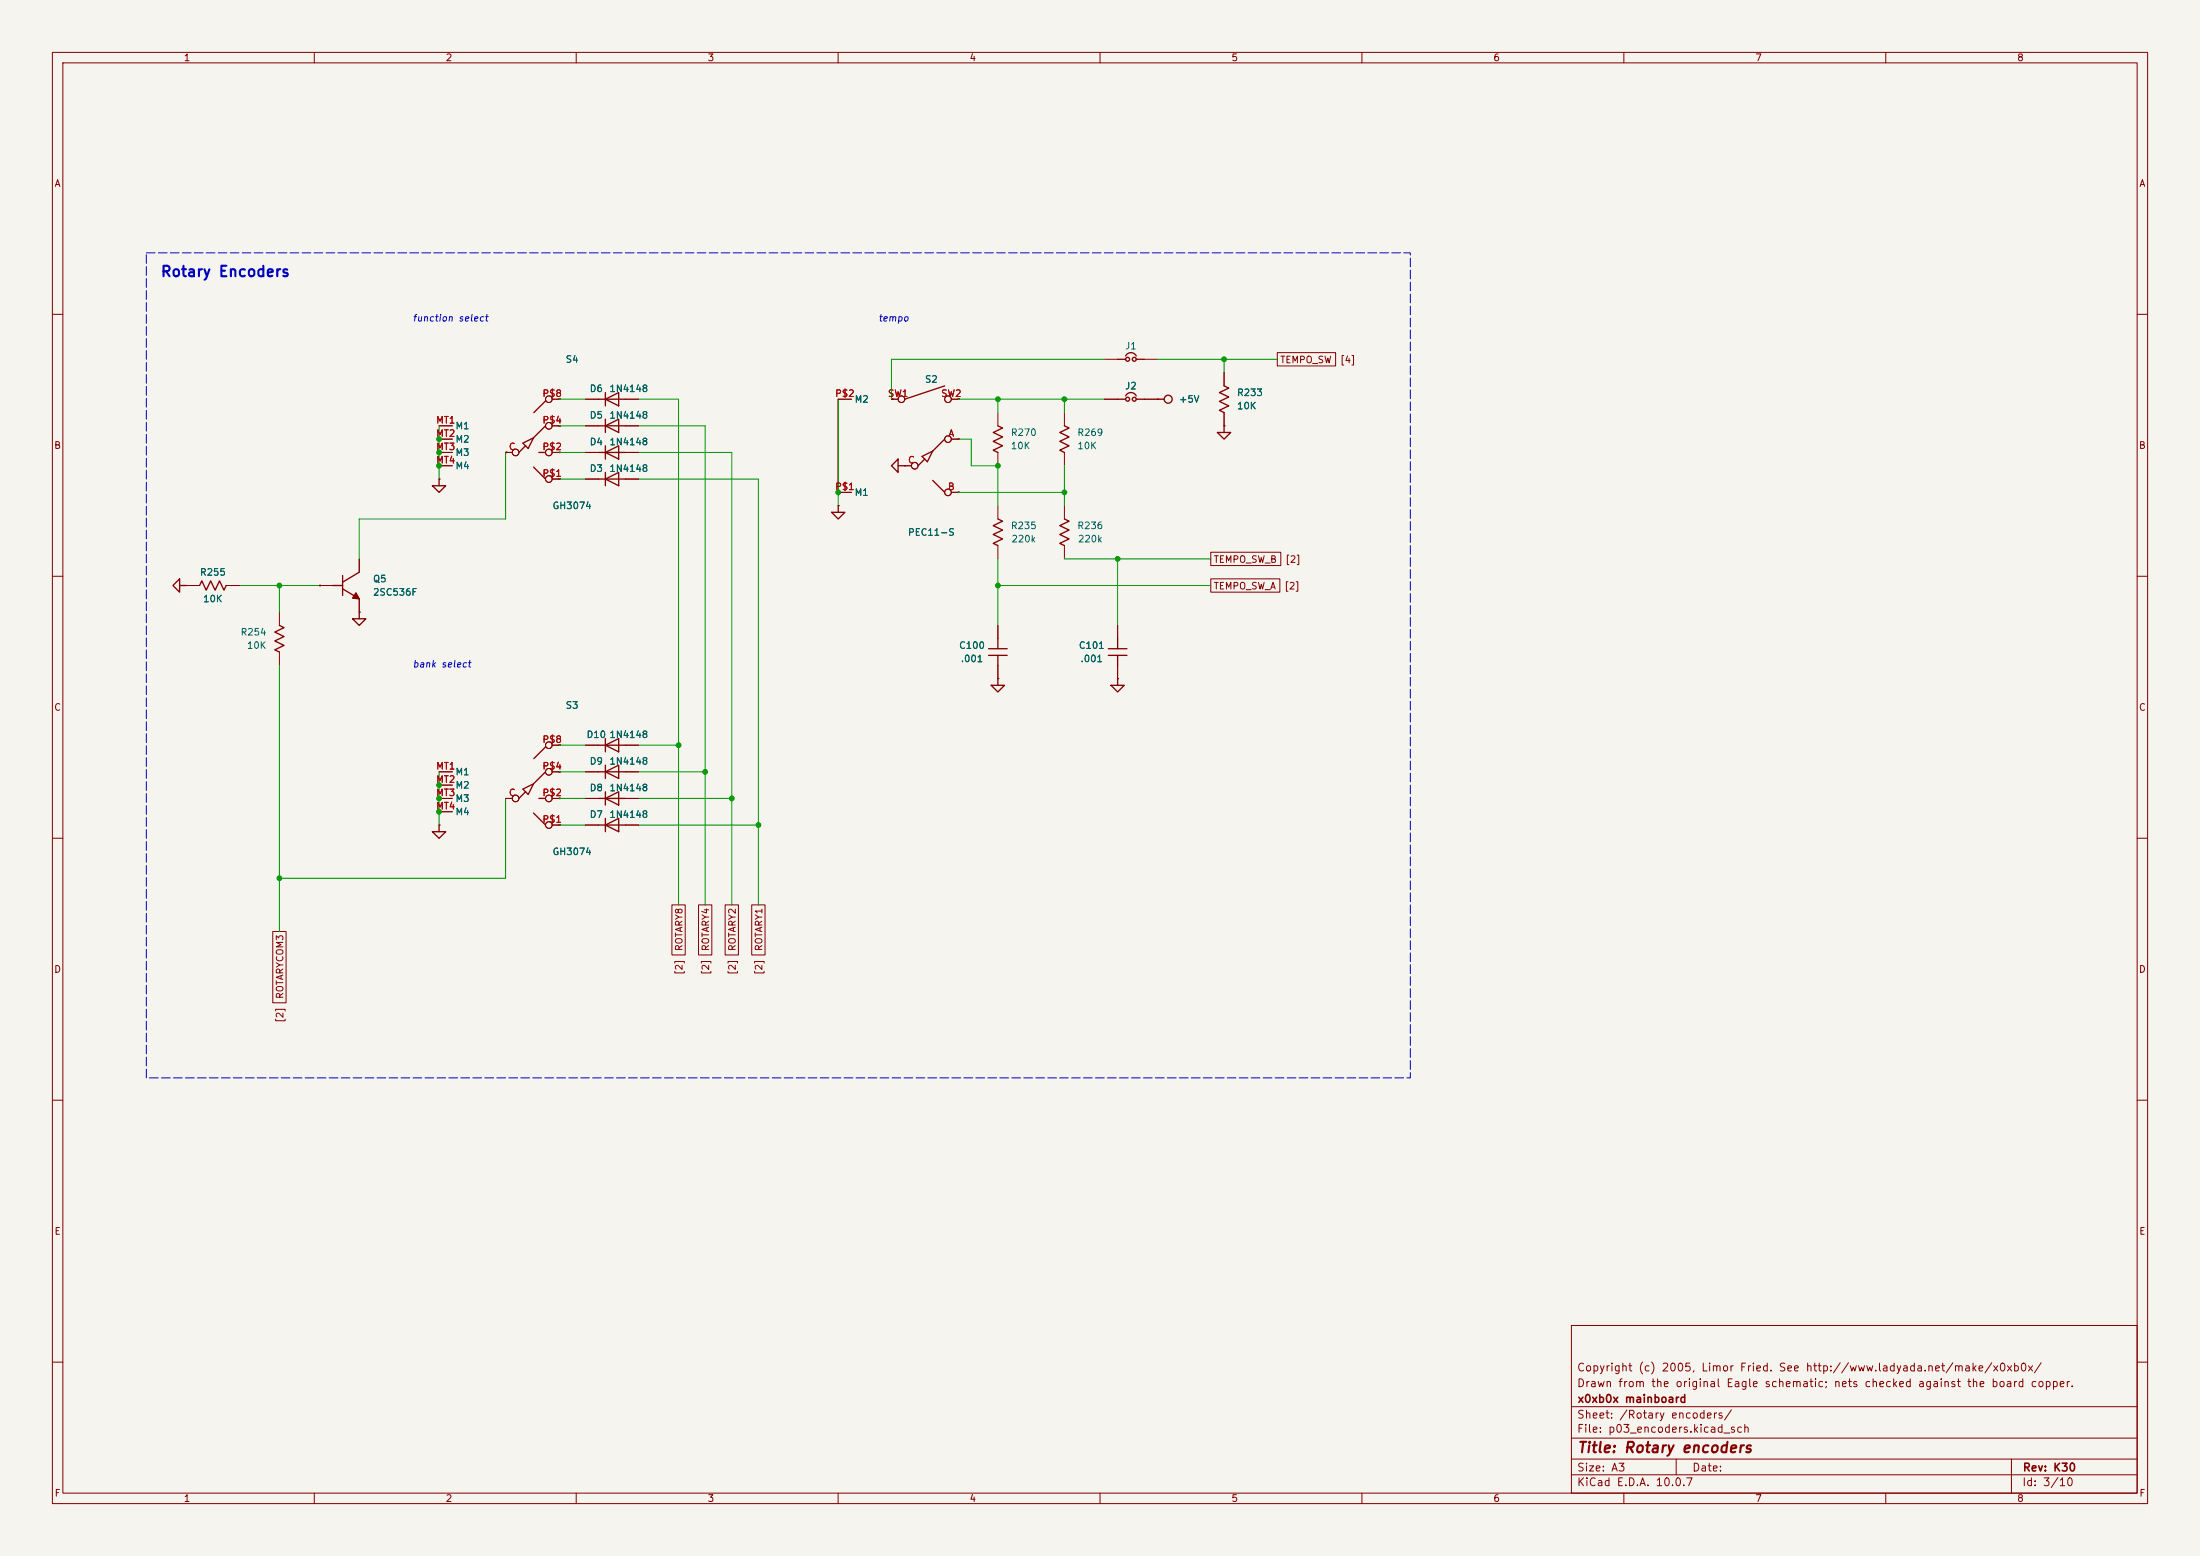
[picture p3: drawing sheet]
<svg xmlns="http://www.w3.org/2000/svg" width="420mm" height="297mm" viewBox="0 0 420 297" stroke-linecap="round" stroke-linejoin="round" font-family="sans-serif">
<path d="M0 0h420v297h-420z" fill="#f5f4ef" stroke="#f5f4ef" stroke-width=".19"/>
<g fill="none" stroke="#840000" stroke-width=".19">
<path d="M10 10h400v277h-400zM12 12h396v273h-396zM60 10v2M110 10v2M160 10v2M210 10v2M260 10v2M310 10v2M360 10v2M10 60h2M105.4 76.2h1.3M106.7 76.1l.3 .2z"/>
<path d="M111.8 76.2h2.5M119.4 76.2h2.5M160 76.2h2.6M170.2 76.1l.3 .2zM170.2 76.2h1.2M181.6 76.2h1.3M182.9 76.1l.3 .2zM190.5 78.7v2.6M203.2 78.7v2.6M210.8 68.6h2.6M210.8 76.2h2.6M218.4 68.6h2.6"/>
<path d="M218.4 76.2h2.6M221 76.2h.1M233.7 71.1v2.6M233.7 78.7v2.6M243.8 67.3h11.2v2.6h-11.2zM408 60h2M83.8 91.4h.1M83.8 86.4h2.6M83.8 81.3h2.6M83.8 83.8h2.6M83.8 88.9h2.6M96.5 86.3l.3 .1z"/>
<path d="M96.5 86.4h1.3M105.4 86.4h1.3M105.4 81.3h1.3M105.4 91.4h1.3M106.7 91.4l.3 .1zM106.7 81.2l.3 .1zM106.7 86.3l.3 .1zM111.8 86.4h2.5M111.8 81.3h2.5M111.8 91.4h2.5M119.4 86.4h2.5M119.4 81.3h2.5"/>
<path d="M119.4 91.4h2.5M160 96.5h.1M160 94h2.6M172.7 88.9h.1M172.7 88.9h1.3M181.6 83.8h1.3M181.6 94h1.3M182.9 93.9l.2 .1zM182.9 83.8l.3 .1zM190.5 86.4v2.5M190.5 96.5v2.6M203.2 86.4v2.5"/>
<path d="M203.2 96.5v2.6M233.7 81.3h.1M10 110h2M35.6 111.8h.1M35.6 111.8h2.5M43.2 111.8h2.5M53.3 116.8v2.6M61 111.7l.2 .1zM61 111.8h2.5M68.6 116.8h.1M68.6 106.7v2.5M68.6 114.3v2.5"/>
<path d="M190.5 104.1v2.6M190.5 119.4v2.5M203.2 104.1v2.6M213.4 119.4v2.5M231.1 105.4h13.4v2.6h-13.4zM231.1 110.5h13.2v2.5h-13.2zM408 110h2M53.3 124.5v2.5M190.5 129.5h.1M190.5 127v2.5M213.4 129.5h.1M213.4 127v2.5"/>
<path d="M10 160h2M83.8 157.5h.1M83.8 147.3h2.6M83.8 152.4h2.6M83.8 149.9h2.6M83.8 154.9h2.6M96.5 152.4h1.3M105.4 142.2h1.3M105.4 147.3h1.3M105.4 152.4h1.3M105.4 157.5h1.3M106.7 147.3l.3 .1z"/>
<path d="M106.7 157.4l.3 .1zM106.7 142.2l.3 .1zM106.7 152.3l.3 .2zM111.8 142.2h2.5M111.8 147.3h2.5M111.8 152.4h2.5M111.8 157.5h2.5M119.4 142.2h2.5M119.4 147.3h2.5M119.4 152.4h2.5M119.4 157.5h2.5M408 160h2"/>
<path d="M52.1 177.8h2.5v13.6h-2.5zM128.3 172.7h2.5v9.6h-2.5zM133.3 172.7h2.6v9.6h-2.6zM138.4 172.7h2.6v9.6h-2.6zM143.5 172.7h2.6v9.6h-2.6zM10 210h2M408 210h2M300 253h108v32h-108zM10 260h2M300 278.5h108M300 274.5h108M300 268.5h108"/>
<path d="M320 278.5v3M384 278.5v6.5M408 260h2M60 285v2M110 285v2M160 285v2M210 285v2M260 285v2M300 281.5h108M310 285v2M360 285v2"/>
<circle cx="104.8" cy="76.2" r=".63"/>
<circle cx="172.1" cy="76.2" r=".63"/>
<circle cx="181" cy="76.2" r=".63"/>
<circle cx="98.4" cy="86.4" r=".63"/>
<circle cx="104.8" cy="86.4" r=".63"/>
<circle cx="104.8" cy="91.4" r=".63"/>
<circle cx="104.8" cy="81.3" r=".63"/>
<circle cx="174.6" cy="88.9" r=".63"/>
<circle cx="181" cy="83.8" r=".63"/>
<circle cx="181" cy="94" r=".63"/>
<circle cx="98.4" cy="152.4" r=".63"/>
<circle cx="104.8" cy="152.4" r=".63"/>
<circle cx="104.8" cy="147.3" r=".63"/>
<circle cx="104.8" cy="157.5" r=".63"/>
<circle cx="104.8" cy="142.2" r=".63"/>
</g>
<g fill="none" stroke="#840000" stroke-width=".25">
<path d="M104.1 76.5l-2.2 2.3M114.3 76.2h5.1M115.6 76.2l2.5-1.3v2.6zM115.6 74.9v2.6M160 76.2v17.8M180.3 73.7l-7.6 2.5M213.4 68.6h1.5M213.4 76.2h1.5M214.9 67.9a1.13 1.13 0 0 1 1-.6 1.13 1.13 0 0 1 1 .6M214.9 75.6a1.13 1.13 0 0 1 1-.7 1.13 1.13 0 0 1 1 .7M216.9 68.6h1.5M216.9 76.2h1.5"/>
<path d="M221 76.2h1.2M233.7 73.7l.9 .4-1.8 .8 1.8 .9-1.8 .8 1.8 .9-1.8 .8 .9 .4M82.5 92.7h2.6l-1.3 1.3zM83.8 91.4v1.3M99.8 84.6l2.1-1-1.1 2zM100.3 85.1l-1.2 1.2M101.9 89.2l2.2 2.2M102.9 86.4h1.2M104.1 81.3l-2.2 2.3M114.3 86.4h5.1M114.3 81.3h5.1M114.3 91.4h5.1"/>
<path d="M115.6 81.3l2.5-1.3v2.6zM115.6 86.4l2.5-1.3v2.5zM115.6 91.4l2.5-1.2v2.5zM115.6 80v2.6M115.6 85.1v2.5M115.6 90.2v2.5M158.7 97.8h2.6l-1.3 1.3zM160 96.5v1.3M171.4 87.6v2.6l-1.2-1.3zM171.4 88.9h1.3M176 87.1l2.1-1-1.1 2zM176.5 87.6l-1.2 1.2"/>
<path d="M178.1 91.7l2.2 2.2M180.3 83.8l-2.2 2.3M190.5 99.1l.9 .4-1.8 .8 1.8 .9-1.8 .8 1.8 .9-1.8 .8 .9 .4M190.5 81.3l.9 .4-1.8 .9 1.8 .8-1.8 .8 1.8 .9-1.8 .8 .9 .5M203.2 81.3l.9 .4-1.8 .9 1.8 .8-1.8 .8 1.8 .9-1.8 .8 .9 .5M203.2 99.1l.9 .4-1.8 .8 1.8 .9-1.8 .8 1.8 .9-1.8 .8 .9 .4M232.4 82.6h2.5l-1.2 1.2zM233.7 81.3v1.3M34.3 110.5v2.5l-1.3-1.2zM34.3 111.8h1.3M38.1 111.8l.4-.9 .9 1.7 .8-1.7 .9 1.7 .8-1.7 .9 1.7 .4-.8M53.3 119.4l.9 .4-1.7 .9 1.7 .8-1.7 .8 1.7 .9-1.7 .8 .8 .5"/>
<path d="M63.5 111.8h1.9M65.4 109.9v3.8M65.4 112.4l3.2 1.9M67.3 118.1h2.5l-1.2 1.3zM68.6 116.8v1.3M68.6 109.2l-3.2 1.9M188.7 125.1h3.6M188.7 123.8h3.6M189.2 130.8h2.6l-1.3 1.3zM190.5 121.9v1.9M190.5 125.1v1.9M190.5 129.5v1.3"/>
<path d="M211.6 125.1h3.5M211.6 123.8h3.5M212.1 130.8h2.5l-1.2 1.3zM213.4 121.9v1.9M213.4 125.1v1.9M213.4 129.5v1.3M82.5 158.8h2.6l-1.3 1.2zM83.8 157.5v1.3M99.8 150.6l2.1-1-1.1 2zM100.3 151.1l-1.2 1.2M101.9 155.2l2.2 2.2M102.9 152.4h1.2"/>
<path d="M104.1 147.3l-2.2 2.3M104.1 142.6l-2.2 2.2M114.3 142.2h5.1M114.3 147.3h5.1M114.3 152.4h5.1M114.3 157.5h5.1M115.6 142.2l2.5-1.2v2.5zM115.6 147.3l2.5-1.2v2.5zM115.6 152.4l2.5-1.3v2.6zM115.6 157.5l2.5-1.3v2.6zM115.6 141v2.5M115.6 146.1v2.5"/>
<path d="M115.6 151.1v2.6M115.6 156.2v2.6"/>
<circle cx="215.3" cy="76.2" r=".38"/>
<circle cx="215.3" cy="68.6" r=".38"/>
<circle cx="216.5" cy="68.6" r=".38"/>
<circle cx="216.5" cy="76.2" r=".38"/>
<circle cx="223" cy="76.2" r=".76"/>
</g>
<path d="M67.9 113.2l.7 1.1-1.3-.1z" fill="#840000" stroke="#840000" stroke-width=".25"/>
<g fill="none" stroke="#009600" stroke-width=".19">
<path d="M106.7 76.2h5.1M121.9 76.2h7.6v96.5M160 76.2v20.3M182.9 76.2h27.9M190.5 76.2v2.5M203.2 76.2v2.5M210.8 68.6h-40.6v7.6M221 68.6h22.8M233.7 68.6v2.5M83.8 81.3v10.1M96.5 86.4v12.7h-27.9v7.6M106.7 81.3h5.1"/>
<path d="M106.7 86.4h5.1M106.7 91.4h5.1M121.9 91.4h22.9v81.3M121.9 81.3h12.7v91.4M121.9 86.4h17.8v86.3M182.9 83.8h2.5v5.1h5.1v7.6M182.9 94h20.3M203.2 88.9v7.6M45.7 111.8h15.3M53.3 111.8v5M190.5 111.8h40.6M190.5 106.7v12.7"/>
<path d="M203.2 106.7h27.9M213.4 106.7v12.7M53.3 127v50.8M83.8 147.3v10.2M96.5 152.4v15.2h-43.2M106.7 157.5h5.1M106.7 142.2h5.1M106.7 152.4h5.1M106.7 147.3h5.1M121.9 157.5h22.9M121.9 142.2h7.6M121.9 152.4h17.8"/>
<path d="M121.9 147.3h12.7"/>
</g>
<path d="M27.9 48.3h241.3v157.4h-241.3z" fill="none" stroke="#0000c2" stroke-width=".19" stroke-dasharray="1.7 .6"/>
<g fill="#009600" stroke="#009600" stroke-width=".19">
<circle cx="129.5" cy="142.2" r=".46"/>
<circle cx="134.6" cy="147.3" r=".46"/>
<circle cx="139.7" cy="152.4" r=".46"/>
<circle cx="144.8" cy="157.5" r=".46"/>
<circle cx="203.2" cy="76.2" r=".46"/>
<circle cx="203.2" cy="94" r=".46"/>
<circle cx="160" cy="94" r=".46"/>
<circle cx="190.5" cy="76.2" r=".46"/>
<circle cx="190.5" cy="88.9" r=".46"/>
<circle cx="83.8" cy="83.8" r=".46"/>
<circle cx="83.8" cy="86.4" r=".46"/>
<circle cx="53.3" cy="111.8" r=".46"/>
<circle cx="83.8" cy="88.9" r=".46"/>
<circle cx="53.3" cy="167.6" r=".46"/>
<circle cx="83.8" cy="149.9" r=".46"/>
<circle cx="83.8" cy="152.4" r=".46"/>
<circle cx="83.8" cy="154.9" r=".46"/>
<circle cx="233.7" cy="68.6" r=".46"/>
<circle cx="190.5" cy="111.8" r=".46"/>
<circle cx="213.4" cy="106.7" r=".46"/>
</g>
<text font-size="2" fill="#0000c2" x="30.5" y="53.3">Rotary Encoders</text>
<text font-size="2" fill="#840000" x="301" y="277.8">Title: Rotary encoders</text>
<g font-size="1.5" fill="#840000">
<text x="300.9" y="262.1">Copyright (c) 2005, Limor Fried. See http://www.ladyada.net/make/x0xb0x/</text>
<text x="300.9" y="265.1">Drawn from the original Eagle schematic; nets checked against the board copper.</text>
<text x="301" y="268.1">x0xb0x mainboard</text>
<text x="300.9" y="273.8">File: p03_encoders.kicad_sch</text>
<text x="300.9" y="271.1">Sheet: /Rotary encoders/</text>
<text x="300.9" y="281.2">Size: A3</text>
<text x="322.9" y="281.2">Date:</text>
<text x="386" y="281.2">Rev: K30</text>
<text x="300.9" y="284">KiCad E.D.A. 10.0.7</text>
<text x="385.9" y="284">Id: 3/10</text>
</g>
<g font-size="1.3" fill="#840000">
<text x="35" y="12">1</text>
<text x="85" y="12">2</text>
<text x="135" y="12">3</text>
<text x="185" y="12">4</text>
<text x="235" y="12">5</text>
<text x="285" y="12">6</text>
<text x="335" y="12">7</text>
<text x="385" y="12">8</text>
<text x="10.3" y="36">A</text>
<text x="408.3" y="36">A</text>
<text x="244.3" y="69.6">TEMPO_SW</text>
<text x="255.7" y="69.6">[4]</text>
<text x="10.2" y="86">B</text>
<text x="408.2" y="86">B</text>
<text x="231.6" y="107.7">TEMPO_SW_B</text>
<text x="245.3" y="107.7">[2]</text>
<text x="231.6" y="112.8">TEMPO_SW_A</text>
<text x="245.1" y="112.8">[2]</text>
<text x="10.2" y="136">C</text>
<text x="408.2" y="136">C</text>
<text x="10.2" y="186">D</text>
<text x="130.6" y="181.6" transform="rotate(-90 130.6 181.6)">ROTARY8</text>
<text x="135.7" y="181.6" transform="rotate(-90 135.7 181.6)">ROTARY4</text>
<text x="140.8" y="181.6" transform="rotate(-90 140.8 181.6)">ROTARY2</text>
<text x="145.8" y="181.6" transform="rotate(-90 145.8 181.6)">ROTARY1</text>
<text x="408.2" y="186">D</text>
<text x="54.4" y="190.8" transform="rotate(-90 54.4 190.8)">ROTARYCOM3</text>
<text x="130.6" y="186.2" transform="rotate(-90 130.6 186.2)">[2]</text>
<text x="135.7" y="186.2" transform="rotate(-90 135.7 186.2)">[2]</text>
<text x="140.8" y="186.2" transform="rotate(-90 140.8 186.2)">[2]</text>
<text x="145.8" y="186.2" transform="rotate(-90 145.8 186.2)">[2]</text>
<text x="54.4" y="195.3" transform="rotate(-90 54.4 195.3)">[2]</text>
<text x="10.3" y="236">E</text>
<text x="408.3" y="236">E</text>
<text x="10.3" y="286">F</text>
<text x="35" y="287">1</text>
<text x="85" y="287">2</text>
<text x="135" y="287">3</text>
<text x="185" y="287">4</text>
<text x="235" y="287">5</text>
<text x="285" y="287">6</text>
<text x="335" y="287">7</text>
<text x="385" y="287">8</text>
<text x="408.3" y="286">F</text>
</g>
<g font-size="1.3" fill="#0000c2">
<text x="78.7" y="61.7">function select</text>
<text x="167.6" y="61.7">tempo</text>
<text x="78.7" y="127.7">bank select</text>
</g>
<g font-size="1.3" fill="#006464">
<text x="107.9" y="69.5">S4</text>
<text x="214.7" y="67">J1</text>
<text x="112.5" y="75.1">D6</text>
<text x="116.2" y="75.1">1N4148</text>
<text x="163" y="77.2">M2</text>
<text x="176.5" y="73.4">S2</text>
<text x="214.7" y="74.6">J2</text>
<text x="225" y="77.2">+5V</text>
<text x="236" y="75.9">R233</text>
<text x="86.8" y="82.2">M1</text>
<text x="112.5" y="80.2">D5</text>
<text x="116.2" y="80.2">1N4148</text>
<text x="192.9" y="83.5">R270</text>
<text x="205.6" y="83.5">R269</text>
<text x="236" y="78.4">10K</text>
<text x="86.8" y="84.8">M2</text>
<text x="86.8" y="87.3">M3</text>
<text x="86.8" y="89.9">M4</text>
<text x="112.5" y="85.3">D4</text>
<text x="116.2" y="85.3">1N4148</text>
<text x="192.9" y="86.1">10K</text>
<text x="205.6" y="86.1">10K</text>
<text x="112.5" y="90.4">D3</text>
<text x="116.2" y="90.4">1N4148</text>
<text x="163" y="94.9">M1</text>
<text x="105.4" y="97.5">GH3074</text>
<text x="192.9" y="101.3">R235</text>
<text x="205.6" y="101.3">R236</text>
<text x="173.2" y="102.6">PEC11-S</text>
<text x="193" y="103.8">220k</text>
<text x="205.7" y="103.8">220k</text>
<text x="38.1" y="110.2">R255</text>
<text x="71.1" y="111.5">Q5</text>
<text x="71.1" y="114">2SC536F</text>
<text x="38.7" y="115.3">10K</text>
<text x="45.8" y="121.6">R254</text>
<text x="47" y="124.2">10K</text>
<text x="183" y="124.2">C100</text>
<text x="205.8" y="124.2">C101</text>
<text x="183.3" y="126.7">.001</text>
<text x="206.2" y="126.7">.001</text>
<text x="107.9" y="135.6">S3</text>
<text x="111.9" y="141.2">D10</text>
<text x="116.2" y="141.2">1N4148</text>
<text x="86.8" y="148.3">M1</text>
<text x="112.5" y="146.3">D9</text>
<text x="116.2" y="146.3">1N4148</text>
<text x="86.8" y="150.8">M2</text>
<text x="86.8" y="153.4">M3</text>
<text x="86.8" y="155.9">M4</text>
<text x="112.5" y="151.3">D8</text>
<text x="116.2" y="151.3">1N4148</text>
<text x="112.5" y="156.4">D7</text>
<text x="116.2" y="156.4">1N4148</text>
<text x="105.4" y="163.5">GH3074</text>
</g>
<g font-size="1.3" fill="#a90000">
<text x="103.4" y="76.1">P$8</text>
<text x="159.3" y="76.1">P$2</text>
<text x="169.4" y="76.1">SW1</text>
<text x="179.5" y="76.1">SW2</text>
<text x="83.1" y="81.1">MT1</text>
<text x="83.1" y="83.7">MT2</text>
<text x="103.4" y="81.1">P$4</text>
<text x="180.9" y="83.7">A</text>
<text x="83.1" y="86.2">MT3</text>
<text x="83.1" y="88.8">MT4</text>
<text x="97" y="86.2">C</text>
<text x="103.4" y="86.2">P$2</text>
<text x="173.2" y="88.8">C</text>
<text x="103.4" y="91.3">P$1</text>
<text x="159.3" y="93.8">P$1</text>
<text x="180.8" y="93.8">B</text>
<text x="103.4" y="142.1">P$8</text>
<text x="83.1" y="147.2">MT1</text>
<text x="83.1" y="149.7">MT2</text>
<text x="103.4" y="147.2">P$4</text>
<text x="83.1" y="152.3">MT3</text>
<text x="83.1" y="154.8">MT4</text>
<text x="97" y="152.3">C</text>
<text x="103.4" y="152.3">P$2</text>
<text x="103.4" y="157.3">P$1</text>
</g>
</svg>
